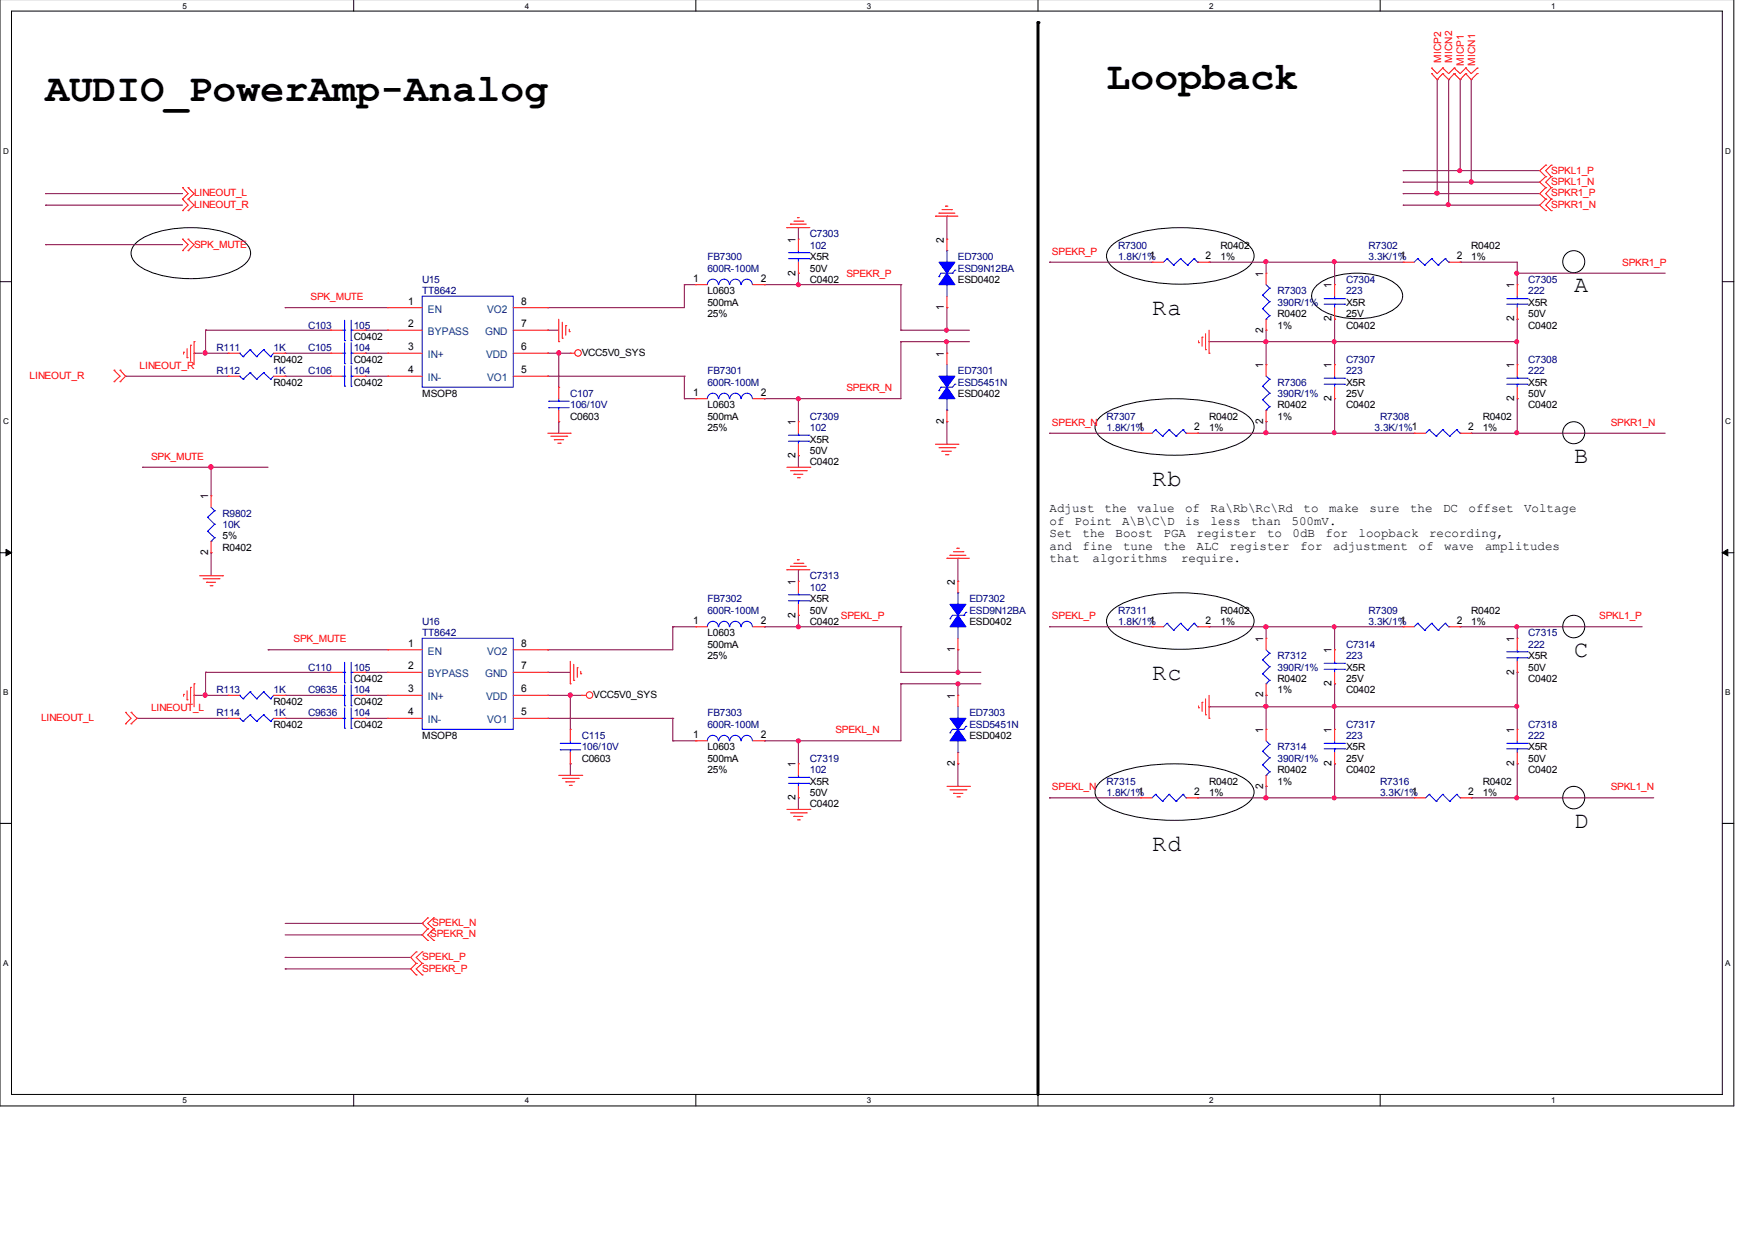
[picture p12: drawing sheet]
<svg xmlns="http://www.w3.org/2000/svg" width="297mm" height="210mm" viewBox="0 0 297 210" stroke-linecap="round" stroke-linejoin="round" font-family="sans-serif">
<path d="M0 -.1v187.3h293.5v-187.3M1.9 1.9h289.6v183.4h-289.6z" fill="none" stroke="#000" stroke-width=".17"/>
<g fill="#fff">
<path d="M30.9 .2h.7v1.4h-.7z"/>
<path d="M30.9 185.5h.7v1.5h-.7z"/>
</g>
<path d="M59.9 -.1v2M59.9 185.3v1.9" fill="none" stroke="#000" stroke-width=".17"/>
<g fill="#fff">
<path d="M88.8 .2h.7v1.4h-.7z"/>
<path d="M88.8 185.5h.7v1.5h-.7z"/>
</g>
<path d="M117.8 -.1v2M117.8 185.3v1.9" fill="none" stroke="#000" stroke-width=".17"/>
<g fill="#fff">
<path d="M146.7 .2h.7v1.4h-.7z"/>
<path d="M146.7 185.5h.7v1.5h-.7z"/>
</g>
<path d="M175.7 -.1v2M175.7 185.3v1.9" fill="none" stroke="#000" stroke-width=".17"/>
<g fill="#fff">
<path d="M204.6 .2h.7v1.4h-.7z"/>
<path d="M204.6 185.5h.7v1.5h-.7z"/>
</g>
<path d="M233.6 -.1v2M233.6 185.3v1.9" fill="none" stroke="#000" stroke-width=".17"/>
<g fill="#fff">
<path d="M262.6 .2h.6v1.4h-.6z"/>
<path d="M262.6 185.5h.6v1.5h-.6z"/>
<path d="M.5 24.7h.9v1.5h-.9z"/>
<path d="M292 24.7h.9v1.5h-.9z"/>
<path d="M.5 70.5h.9v1.5h-.9z"/>
<path d="M292 70.5h.9v1.5h-.9z"/>
</g>
<path d="M0 47.7h1.9M291.5 47.7h2" fill="none" stroke="#000" stroke-width=".17"/>
<g fill="#fff">
<path d="M.5 116.4h.9v1.5h-.9z"/>
<path d="M292 116.4h.9v1.5h-.9z"/>
</g>
<path d="M0 93.6h1.9M291.5 93.6h2" fill="none" stroke="#000" stroke-width=".17"/>
<path d="M1 93l.9 .6-.9 .5zM291.5 93.6l.9-.6v1.1z" fill="#000" stroke="#000" stroke-width=".17"/>
<g fill="#fff">
<path d="M.5 162.2h.9v1.5h-.9z"/>
<path d="M292 162.2h.9v1.5h-.9z"/>
</g>
<g fill="none" stroke="#000" stroke-width=".17">
<path d="M23.1 41a12.8 12.8 0 0 1 7.7-2.4 17.6 17.6 0 0 1 10 1.9 2.73 2.73 0 0 1 1.5 3 5 5 0 0 1-3.4 2.6 20.8 20.8 0 0 1-14.2-.4 3.8 3.8 0 0 1-2.5-2.8l.1-.7 .3-.6zM188.3 41.5a13.6 13.6 0 0 1 6.6-2.6 27.1 27.1 0 0 1 14.8 1.5 4 4 0 0 1 2.6 2.9 3.1 3.1 0 0 1-1.7 2.4 21.3 21.3 0 0 1-10.8 2.4 21.3 21.3 0 0 1-10.8-2.4 2.81 2.81 0 0 1-1.6-3l.3-.7zM222.9 48.3a11.1 11.1 0 0 1 8.1-2 9.4 9.4 0 0 1 5.5 2 2.25 2.25 0 0 1 0 3.6 11.1 11.1 0 0 1-8.1 2 9.4 9.4 0 0 1-5.5-2 2.25 2.25 0 0 1 0-3.6zM186.2 70.5a13.4 13.4 0 0 1 6.3-2.4 33.1 33.1 0 0 1 16.4 1 5.8 5.8 0 0 1 3.3 2.6 2.13 2.13 0 0 1-.8 2.3 13.4 13.4 0 0 1-6.3 2.5 33.1 33.1 0 0 1-16.4-1 5.8 5.8 0 0 1-3.3-2.6 2.13 2.13 0 0 1 .8-2.4zM188.3 103.3a13.6 13.6 0 0 1 6.6-2.6 27.1 27.1 0 0 1 14.8 1.5 4 4 0 0 1 2.6 2.9 3.1 3.1 0 0 1-1.7 2.4 21.3 21.3 0 0 1-10.8 2.4 21.3 21.3 0 0 1-10.8-2.4 2.81 2.81 0 0 1-1.6-3l.3-.6zM0 139.4h1.9M186.2 132.4a13.4 13.4 0 0 1 6.3-2.5 33.1 33.1 0 0 1 16.4 1 5.8 5.8 0 0 1 3.3 2.6 2.13 2.13 0 0 1-.8 2.3 13.4 13.4 0 0 1-6.3 2.5 33.1 33.1 0 0 1-16.4-1 5.8 5.8 0 0 1-3.3-2.6 2.13 2.13 0 0 1 .8-2.3zM291.5 139.4h2"/>
<circle cx="266.4" cy="44.3" r="1.86"/>
<circle cx="266.4" cy="73.3" r="1.86"/>
<circle cx="266.3" cy="106.1" r="1.88"/>
<circle cx="266.3" cy="135" r="1.88"/>
</g>
<path d="M175.7 3.8v181.5" fill="none" stroke="#000" stroke-width=".51"/>
<circle cx="175.7" cy="3.8" r=".25" fill="#000"/>
<g fill="none" stroke="#800040" stroke-width=".17">
<path d="M243.2 13.5h.1M243.2 13.5v19.3M245.2 13.5h.1M245.2 13.5v21.2M247.1 13.5h.1M247.1 13.5v15.4M249 13.5h.1M249 13.5v17.3M7.7 34.7h23.2M7.7 32.8h23.2M7.7 34.7h.1M7.7 32.8h.1"/>
<path d="M135.1 38.5h.1M135.1 38.5v2M160.3 36.6h.1M160.3 36.6v3.9M237.5 34.7h23.1M237.5 28.9h23.1M237.5 28.9h.1M237.5 30.8h.1M237.5 32.8h.1M237.5 34.7h.1M237.5 32.8h23.1M237.5 30.8h23.1"/>
<path d="M243.2 32.8h.1M245.2 34.7h.1M247.1 28.9h.1M249 30.8h.1M7.7 41.4h23.2M7.7 41.4h.1M32.9 59.8h5.7M32.9 59.8h.1M34.8 55.9h.1M34.8 59.8h.1M34.8 55.9h21.2M34.8 55.9v3.9"/>
<path d="M48.3 59.8h7.7M48.3 52.1h17.3M48.3 59.8h.1M48.3 52.1h.1M61.8 55.9h.1M61.8 59.8h.1M61.8 55.9h3.8M61.8 59.8h3.8M92.7 55.9h1.9M92.7 59.8h3.8M92.7 55.9h.1M92.7 52.1h.1"/>
<path d="M92.7 59.8h.1M94.6 59.8h.1M94.6 59.8v5.7M115.8 48.2h2M115.8 48.2h.1M115.8 48.2v3.9h-23.1M129.4 48.2h.1M129.4 48.2h23.1M135.1 48.2h.1M135.1 46.2h.1M135.1 46.2v2M152.5 48.2h.1"/>
<path d="M152.5 55.9h.1M152.5 57.8h.1M152.5 48.2v7.7M152.5 57.8v9.7h-23.1M152.5 57.8h11.6M152.5 55.9h11.6M160.3 52.1h.1M160.3 57.8h.1M160.3 55.9h.1M160.3 52.1v3.8M160.3 57.8v2M177.6 44.4h17.4"/>
<path d="M177.6 44.4h.1M204.6 57.8h52.2M204.6 44.4h32.9M204.6 57.8h.1M204.6 44.4h.1M214.3 44.4h.1M214.3 55.9h.1M214.3 57.8h.1M214.3 44.4v1.8M214.3 55.9v5.8M225.9 44.4h.1M225.9 57.8h.1"/>
<path d="M225.9 54h.1M225.9 44.4v3.8M225.9 54v7.7M247.1 44.4h9.7v3.8M247.1 44.4h.1M256.8 46.2h.1M256.8 54h.1M256.8 57.8h.1M256.8 54v7.7M256.8 46.2h25.1M21.3 63.7h17.3M21.3 63.7h.1"/>
<path d="M24.1 79.1h21.3M24.1 79.1h.1M35.7 79.1h.1M35.7 79.1v4.8M48.3 63.7h7.7M48.3 63.7h.1M61.8 63.7h.1M61.8 63.7h3.8M92.7 63.7h.1M92.7 63.7h23.1M94.6 71.4h.1M94.6 71.4v1.9"/>
<path d="M115.8 67.5h2M115.8 63.7h.1M115.8 67.5h.1M115.8 63.7v3.8M129.4 67.5h.1M135.1 67.5h.1M135.1 77.1h.1M135.1 67.5v3.9M135.1 77.1v2M160.3 71.4h.1M160.3 71.4v3.8M177.6 73.3h.1"/>
<path d="M177.6 73.3h15.4M202.7 73.3h.1M202.7 73.3h36.7M214.3 71.4h.1M214.3 73.3h.1M214.3 71.4v1.9M225.9 73.3h.1M225.9 67.5h.1M225.9 67.5v5.8M249 73.3h32.9M249 73.3h.1M256.8 67.5h.1"/>
<path d="M256.8 73.3h.1M256.8 67.5v5.8M35.7 93.6h.1M35.7 93.6v3.9M135.1 96.4h.1M135.1 96.4v2M162.1 94.5h.1M162.1 94.5v3.9M32.9 117.7h5.7M32.9 117.7h.1M34.8 117.7h.1M34.8 113.8h.1"/>
<path d="M34.8 113.8h21.2M34.8 113.8v3.9M45.4 110h.1M45.4 110h20.2M48.3 117.7h7.7M48.3 117.7h.1M61.8 113.8h.1M61.8 117.7h.1M61.8 113.8h3.8M61.8 117.7h3.8M92.7 110h.1M92.7 113.8h.1"/>
<path d="M92.7 117.7h.1M92.7 113.8h3.8M92.7 117.7h5.8M96.5 117.7h.1M96.5 117.7v5.8M113.9 106.1h.1M113.9 106.1v3.9h-21.2M113.9 106.1h3.9M129.4 106.1h.1M129.4 106.1h23.1M135.1 106.1h.1M135.1 104.2h.1"/>
<path d="M135.1 104.2v1.9M152.5 106.1h.1M152.5 113.8h.1M152.5 115.8h.1M152.5 115.8v9.6h-23.1M152.5 106.1v7.7M152.5 113.8h13.5M152.5 115.8h13.5M162.1 110h.1M162.1 115.8h.1M162.1 113.8h.1M162.1 110v3.8"/>
<path d="M162.1 115.8v1.9M177.6 106.1h17.4M177.6 106.1h.1M204.6 106.1h32.9M204.6 119.6h52.2M204.6 119.6h.1M204.6 106.1h.1M214.3 106.1h.1M214.3 117.7h.1M214.3 119.6h.1M214.3 106.1v1.9M214.3 117.7v5.8"/>
<path d="M225.9 106.1h.1M225.9 119.6h.1M225.9 115.8h.1M225.9 106.1v3.9M225.9 115.8v7.7M247.1 106.1h30.9M247.1 106.1h.1M256.8 106.1h.1M256.8 113.8h.1M256.8 119.6h.1M256.8 106.1v1.9M256.8 113.8v9.7"/>
<path d="M23.2 121.6h15.4M23.2 121.6h.1M48.3 121.6h7.7M48.3 121.6h.1M61.8 121.6h.1M61.8 121.6h3.8M92.7 121.6h.1M92.7 121.6h21.2M96.5 129.3h.1M96.5 129.3v1.9M113.9 121.6h.1M113.9 125.4h.1"/>
<path d="M113.9 121.6v3.8M113.9 125.4h3.9M129.4 125.4h.1M135.1 135.1h.1M135.1 125.4h.1M135.1 125.4v3.9M135.1 135.1v1.9M162.1 129.3h.1M162.1 129.3v3.8M177.6 135.1h.1M177.6 135.1h15.4M202.7 135.1h.1"/>
<path d="M202.7 135.1h36.7M214.3 133.1h.1M214.3 135.1h.1M214.3 133.1v2M225.9 135.1h.1M225.9 129.3h.1M225.9 129.3v5.8M249 135.1h30.9M249 135.1h.1M256.8 129.3h.1M256.8 135.1h.1M256.8 129.3v5.8"/>
<path d="M48.3 158.3h23.2M48.3 156.3h23.2M71.5 158.3h.1M71.5 156.3h.1M48.3 164h21.2M48.3 162.1h21.2M48.3 164h.1M48.3 162.1h.1"/>
</g>
<g fill="#f0f" stroke="#f0f" stroke-width=".17">
<circle cx="225.8" cy="73.3" r=".34"/>
<circle cx="214.3" cy="73.3" r=".36"/>
<circle cx="225.8" cy="44.3" r=".34"/>
<circle cx="214.3" cy="44.3" r=".36"/>
<circle cx="160.2" cy="55.9" r=".34"/>
<circle cx="160.2" cy="57.8" r=".34"/>
<circle cx="162.1" cy="113.8" r=".34"/>
<circle cx="162.1" cy="115.8" r=".34"/>
<circle cx="256.7" cy="46.2" r=".34"/>
<circle cx="256.7" cy="73.3" r=".34"/>
<circle cx="135.1" cy="48.2" r=".34"/>
<circle cx="135.1" cy="106.1" r=".34"/>
<circle cx="135.1" cy="67.5" r=".34"/>
<circle cx="135.1" cy="125.4" r=".34"/>
<circle cx="225.8" cy="57.8" r=".34"/>
<circle cx="214.3" cy="57.8" r=".36"/>
<circle cx="256.7" cy="57.8" r=".34"/>
<circle cx="225.8" cy="135.1" r=".34"/>
<circle cx="214.3" cy="135.1" r=".36"/>
<circle cx="225.8" cy="106.1" r=".34"/>
<circle cx="214.3" cy="106.1" r=".36"/>
<circle cx="256.7" cy="106.1" r=".34"/>
<circle cx="256.7" cy="119.6" r=".34"/>
<circle cx="256.7" cy="135.1" r=".34"/>
<circle cx="225.8" cy="119.6" r=".34"/>
<circle cx="214.3" cy="119.6" r=".36"/>
<circle cx="34.7" cy="59.7" r=".36"/>
<circle cx="94.6" cy="59.7" r=".36"/>
<circle cx="34.7" cy="117.7" r=".36"/>
<circle cx="96.5" cy="117.7" r=".36"/>
<circle cx="245.1" cy="34.6" r=".34"/>
<circle cx="243.2" cy="32.7" r=".36"/>
<circle cx="247.1" cy="28.9" r=".34"/>
<circle cx="249" cy="30.8" r=".36"/>
<circle cx="35.7" cy="79.1" r=".38"/>
</g>
<g fill="none" stroke="#f00" stroke-width=".17">
<path d="M242.3 12.5h.1M242.3 11.5h.1M242.3 12.5l.9 1 1-1M242.3 11.5l.9 1 1-1M244.2 12.5h.1M244.2 11.5h.1M244.2 12.5l1 1 .9-1M244.2 11.5l1 1 .9-1M246.1 12.5h.1M246.1 11.5h.1M246.1 12.5l1 1 1-1M246.1 11.5l1 1 1-1"/>
<path d="M248.1 12.5h.1M248.1 11.5h.1M248.1 12.5l.9 1 1-1M248.1 11.5l.9 1 1-1M250 12.5h.1M250 11.5h.1M30.9 33.7l.9 1-.9 1M30.9 31.8l.9 1-.9 .9M30.9 33.7h.1M30.9 35.7h.1M30.9 31.8h.1M31.8 33.7h.1"/>
<path d="M31.8 35.7h.1M31.8 31.8h.1M31.8 33.7l1.1 1-1.1 1M31.8 31.8l1.1 1-1.1 .9M133.2 38.5h.1M133.2 38.5h3.9M133.8 37.9h2.7M133.8 37.9h.1M134.4 37.4h1.5M135 36.8h.3M135 36.8h.1M135.9 37.4h.1"/>
<path d="M158.3 36.6h.1M158.3 36.6h3.8M158.9 36.1h2.7M158.9 36.1h.1M159.4 35.5h1.6M160 34.9h.4M160 34.9h.1M161 35.5h.1M261.6 28l-1 .9 1 1M261.6 29.9l-1 .9 1 1M261.6 31.8l-1 1 1 .9M261.6 33.7l-1 1 1 1"/>
<path d="M261.6 29.9h.1M261.6 28h.1M261.6 31.8h.1M261.6 33.7h.1M261.6 35.7h.1M262.6 28l-1 .9 1 1M262.6 29.9l-1 .9 1 1M262.6 31.8l-1 1 1 .9M262.6 33.7l-1 1 1 1M262.6 28h.1M262.6 29.9h.1M262.6 31.8h.1"/>
<path d="M262.6 33.7h.1M262.6 35.7h.1M30.9 40.5l.9 .9-.9 1M30.9 40.5h.1M30.9 42.4h.1M31.1 59.6h.1M31.1 59.6v.4M31.7 59v1.6M31.8 40.5h.1M31.8 42.4h.1M31.8 40.5l1.1 .9-1.1 1M32.3 58.4h.1"/>
<path d="M32.3 58.4v2.7M32.9 57.8h.1M32.9 57.8v3.9M38.6 59.8h2M38.6 59.8h.1M46.3 59.8h2M48.3 59.8h.1M56 55.9h.1M56 59.8h.1M56 59.8h1.9M56 55.9h1.9M59.9 59.8h1.9"/>
<path d="M59.9 55.9h1.9M61.8 55.9h.1M61.8 59.8h.1M65.6 59.8h5.9M65.6 55.9h5.9M65.6 52.1h5.9M65.6 52.1h.1M65.6 55.9h.1M65.6 59.8h.1M86.9 59.8h5.8M86.9 55.9h5.8M86.9 52.1h5.8"/>
<path d="M92.7 59.8h.1M92.7 55.9h.1M92.7 52.1h.1M94.6 57.8h.1M94.6 54v3.8M95.2 57.2h.1M95.2 54.5v2.7M95.8 55.1h.1M95.8 55.1v1.6M96.4 56.1h.1M96.4 55.7v.4M96.5 59.8h.1"/>
<path d="M96.5 59.8h.8M117.8 48.2h1.9M117.8 48.2h.1M127.4 48.2h2M129.4 48.2h.1M135.1 40.5h.1M135.1 46.2h.1M135.1 40.5v1.9M135.1 44.4v1.8M160.3 52.1h.1M160.3 40.5h.1M160.3 59.8h.1"/>
<path d="M160.3 40.5v1.9M160.3 50.1v2M160.3 59.8v1.9M195 44.4h.1M195 44.4h1.9M202.7 44.4h1.9M202.9 58h.1M202.9 57.7v.3M203.5 57.1h.1M203.5 57.1v1.5M204 59.2h.1M204 56.5v2.7"/>
<path d="M204.6 59.8h.1M204.6 44.4h.1M204.6 55.9v3.9M214.3 46.2h.1M214.3 55.9h.1M214.3 46.2v2M214.3 54v1.9M225.9 48.2h.1M225.9 54h.1M225.9 48.2v1.9M225.9 52.1v1.9M237.5 44.4h1.9"/>
<path d="M237.5 44.4h.1M245.2 44.4h1.9M247.1 44.4h.1M256.8 48.2h.1M256.8 54h.1M256.8 48.2v1.9M256.8 52.1v1.9M19.3 62.7l1 1-1 .9M19.3 62.7h.1M19.3 64.6h.1M20.3 64.6h.1M20.3 62.7h.1"/>
<path d="M20.3 62.7l1 1-1 .9M31.7 60.6h.1M38.6 63.7h2M38.6 63.7h.1M46.3 63.7h2M48.3 63.7h.1M56 63.7h.1M56 63.7h1.9M59.9 63.7h1.9M61.8 63.7h.1M65.6 63.7h5.9M65.6 63.7h.1"/>
<path d="M86.9 63.7h5.8M92.7 63.7h.1M92.7 73.3h3.8M93.2 73.8h2.7M93.8 74.4h1.6M93.8 74.4h.1M94.4 75h.4M94.6 65.5h.1M94.6 71.4h.1M94.6 65.5v2M94.6 69.4v2M94.8 75h.1"/>
<path d="M95.9 73.8h.1M96.5 73.3h.1M117.8 67.5h1.9M117.8 67.5h.1M127.4 67.5h2M129.4 67.5h.1M133.2 79.1h3.9M133.8 79.7h2.7M135.1 71.4h.1M135.1 77.1h.1M135.1 71.4v1.9M135.1 75.2v1.9"/>
<path d="M136.5 79.7h.1M137.1 79.1h.1M158.3 75.2h3.8M158.9 75.8h2.7M159.4 76.4h1.6M159.4 76.4h.1M160 77h.4M160.3 71.4h.1M160.3 69.4v2M160.4 77h.1M161.6 75.8h.1M162.1 75.2h.1"/>
<path d="M193 73.3h2M193 73.3h.1M200.7 73.3h2M202.7 73.3h.1M214.3 61.7h.1M214.3 71.4h.1M214.3 61.7v2M214.3 69.4v2M225.9 61.7h.1M225.9 67.5h.1M225.9 61.7v2M225.9 65.5v2"/>
<path d="M239.4 73.3h.1M239.4 73.3h1.9M247.1 73.3h1.9M249 73.3h.1M256.8 61.7h.1M256.8 67.5h.1M256.8 61.7v2M256.8 65.5v2M33.8 97.5h3.9M34.4 98h2.7M35 98.6h1.5M35 98.6h.1"/>
<path d="M35.6 99.2h.3M35.7 83.9h.1M35.7 93.6h.1M35.7 83.9v2M35.7 91.6v2M35.9 99.2h.1M37.1 98h.1M37.7 97.5h.1M133.2 96.4h.1M133.2 96.4h3.9M133.8 95.9h2.7M133.8 95.9h.1"/>
<path d="M134.4 80.3h.1M134.4 95.3h1.5M134.4 80.3h1.5M135 94.8h.3M135 94.8h.1M135 80.9h.3M135.1 98.4h.1M135.1 98.4v1.9M135.3 80.9h.1M135.9 95.3h.1M160.3 94.5h3.8M160.3 94.5h.1"/>
<path d="M160.8 94h2.7M160.8 94h.1M161.4 93.4h1.6M162 92.8h.1M162 92.8h.4M162.1 98.4h.1M162.1 98.4v1.9M163 93.4h.1M31.1 117.5h.1M31.1 117.5v.4M31.7 118.5h.1M31.7 116.9v1.6"/>
<path d="M32.3 116.3h.1M32.3 116.3v2.8M32.9 115.8h.1M32.9 115.8v3.8M38.6 117.7h2M38.6 117.7h.1M46.3 117.7h2M48.3 117.7h.1M56 113.8h.1M56 117.7h.1M56 117.7h1.9M56 113.8h1.9"/>
<path d="M59.9 117.7h1.9M59.9 113.8h1.9M61.8 113.8h.1M61.8 117.7h.1M65.6 117.7h5.9M65.6 113.8h5.9M65.6 110h5.9M65.6 110h.1M65.6 113.8h.1M65.6 117.7h.1M86.9 117.7h5.8M86.9 113.8h5.8"/>
<path d="M86.9 110h5.8M92.7 117.7h.1M92.7 113.8h.1M92.7 110h.1M96.5 115.8h.1M96.5 111.9v3.9M97.1 115.2h.1M97.1 112.5v2.7M97.7 113h.1M97.7 113v1.7M98.3 114.1h.1M98.3 113.6v.5"/>
<path d="M98.5 117.7h.1M98.5 117.7h.7M117.8 106.1h1.9M117.8 106.1h.1M127.4 106.1h2M129.4 106.1h.1M135.1 104.2h.1M135.1 102.3v1.9M162.1 110h.1M162.1 117.7h.1M162.1 108v2M162.1 117.7v1.9"/>
<path d="M195 106.1h.1M195 106.1h1.9M202.7 106.1h1.9M202.9 119.8h.1M202.9 119.5v.3M203.5 118.9h.1M203.5 118.9v1.5M204 118.3v2.7M204.6 106.1h.1M204.6 117.7v3.9M214.3 108h.1M214.3 117.7h.1"/>
<path d="M214.3 108v2M214.3 115.8v1.9M225.9 110h.1M225.9 115.8h.1M225.9 110v1.9M225.9 113.8v2M237.5 106.1h1.9M237.5 106.1h.1M245.2 106.1h1.9M247.1 106.1h.1M256.8 108h.1M256.8 113.8h.1"/>
<path d="M256.8 108v2M256.8 111.9v1.9M21.3 120.6l.9 1-.9 .9M21.3 120.6h.1M21.3 122.5h.1M22.2 122.5h.1M22.2 120.6h.1M22.2 120.6l1 1-1 .9M38.6 121.6h2M38.6 121.6h.1M46.3 121.6h2M48.3 121.6h.1"/>
<path d="M56 121.6h.1M56 121.6h1.9M59.9 121.6h1.9M61.8 121.6h.1M65.6 121.6h5.9M65.6 121.6h.1M86.9 121.6h5.8M92.7 121.6h.1M94.6 131.2h3.9M95.2 131.8h2.7M95.8 132.3h.1M95.8 132.3h1.5"/>
<path d="M96.4 132.9h.3M96.5 123.5h.1M96.5 129.3h.1M96.5 123.5v1.9M96.5 127.4v1.9M96.7 132.9h.1M97.9 131.8h.1M98.5 131.2h.1M117.8 125.4h1.9M117.8 125.4h.1M127.4 125.4h2M129.4 125.4h.1"/>
<path d="M133.2 137h3.9M133.8 137.6h2.7M134.4 138.2h.1M134.4 138.2h1.5M135 138.8h.3M135.1 129.3h.1M135.1 135.1h.1M135.1 129.3v1.9M135.1 133.1v2M135.3 138.8h.1M136.5 137.6h.1M137.1 137h.1"/>
<path d="M160.3 133.1h3.8M160.8 133.7h2.7M161.4 134.3h1.6M161.4 134.3h.1M162 134.9h.4M162.1 129.3h.1M162.1 127.4v1.9M162.4 134.9h.1M163.5 133.7h.1M164.1 133.1h.1M193 135.1h2M193 135.1h.1"/>
<path d="M200.7 135.1h2M202.7 135.1h.1M204 121h.1M204.6 121.6h.1M214.3 123.5h.1M214.3 133.1h.1M214.3 123.5v1.9M214.3 131.2v1.9M225.9 123.5h.1M225.9 129.3h.1M225.9 123.5v1.9M225.9 127.4v1.9"/>
<path d="M239.4 135.1h.1M239.4 135.1h1.9M247.1 135.1h1.9M249 135.1h.1M256.8 123.5h.1M256.8 129.3h.1M256.8 123.5v1.9M256.8 127.4v1.9M72.4 157.2h.1M72.4 155.4h.1M72.4 159.2h.1M72.4 155.4l-.9 .9 .9 .9"/>
<path d="M72.4 157.2l-.9 1.1 .9 .9M73.4 155.4l-1 .9 1 .9M73.4 157.2l-1 1.1 1 .9M73.4 155.4h.1M73.4 157.2h.1M73.4 159.2h.1M70.4 163.1h.1M70.4 161.1h.1M70.4 165h.1M70.4 161.1l-.9 1 .9 1M70.4 163.1l-.9 .9 .9 1M71.5 161.1l-1.1 1 1.1 1"/>
<path d="M71.5 163.1l-1.1 .9 1.1 1M71.5 161.1h.1M71.5 163.1h.1M71.5 165h.1"/>
<circle cx="97.8" cy="59.7" r=".55"/>
<circle cx="99.8" cy="117.7" r=".55"/>
</g>
<g fill="none" stroke="#00f" stroke-width=".17">
<path d="M40.6 59.8h.1M40.6 59.8l.5 .6M42.3 59.2h.1M42.3 59.2l-1.2 1.2M42.3 59.2l1.1 1.2M44.6 59.2l1.2 1.2M44.6 59.2h.1M44.6 59.2l-1.2 1.2M46.3 59.8l-.5 .6M57.9 55.9h.4M57.9 59.8h.4M58.3 55.9h.1"/>
<path d="M58.3 57.7h.1M58.3 59.8h.1M58.3 54.2v3.5M58.3 58v3.6M59.4 55.9h.5M59.4 59.8h.5M59.4 57.7h.1M59.4 55.9h.1M59.4 59.8h.1M59.4 54.2v3.5M59.4 58v3.6M71.5 50.1h15.4v15.4h-15.4z"/>
<path d="M119.7 48.2a.93 .93 0 0 1 1-.9 .93 .93 0 0 1 .9 .9M121.7 48.2a.89 .89 0 0 1 .9-.9 .89 .89 0 0 1 .8 .9M123.5 48.2a.93 .93 0 0 1 1-.9 .93 .93 0 0 1 .9 .9M125.5 48.2a.93 .93 0 0 1 .9-.9 .93 .93 0 0 1 .9 .9M133.4 43.8h3.5M133.4 42.8h3.5M135.1 42.8h.1M135.1 43.8h.1M135.1 42.4v.4M135.1 43.8v.6M136.9 43.8h.1M136.9 42.8h.1"/>
<path d="M158.9 46.8h.1M160.3 48.2h.1M160.3 42.4h.1M160.3 42.4v2M160.3 48.2v1.9M161.2 46.2h.1M161.2 46.2h-1.9l-.4 .6M161.6 45.7l-.4 .5M161.6 45.7h.1M197.5 43.8h.1M197.5 43.8l1.1 1.1M197.5 43.8l-.6 .6"/>
<path d="M198.6 44.9h.1M199.8 43.8l-1.2 1.1M199.8 43.8h.1M199.8 43.8l1.2 1.1M201 44.9h.1M202.1 43.8h.1M202.1 43.8l.6 .6M202.1 43.8l-1.1 1.1M202.7 44.4h.1M213.7 50h.1M213.7 52.3h.1M213.7 50l1.2 1.1"/>
<path d="M213.7 52.3l1.2 1.1M214.3 54h.1M214.3 48.2l.6 .6M214.9 48.8h.1M214.9 51.1h.1M214.9 53.4h.1M214.9 48.8l-1.2 1.2M214.9 51.1l-1.2 1.2M214.9 53.4l-.6 .6M224.1 51.5h3.5M224.1 50.6h3.5M225.9 50.6h.1"/>
<path d="M225.9 51.5h.1M225.9 50.1v.5M225.9 51.5v.6M227.6 51.5h.1M227.6 50.6h.1M239.9 43.8h.1M239.9 43.8l1.2 1.1M239.9 43.8l-.5 .6M241.1 44.9h.1M242.3 43.8h.1M242.3 43.8l1.1 1.1M242.3 43.8l-1.2 1.1"/>
<path d="M243.4 44.9h.1M244.6 43.8h.1M244.6 43.8l.6 .6M244.6 43.8l-1.2 1.1M245.2 44.4h.1M255 51.5h3.5M255 50.6h3.5M256.8 50.6h.1M256.8 51.5h.1M256.8 50.1v.5M256.8 51.5v.6M258.5 51.5h.1"/>
<path d="M258.5 50.6h.1M40.6 63.7h.1M40.6 63.7l.5 .5M41.1 64.2h.1M41.1 60.4h.1M42.3 63.1h.1M42.3 63.1l-1.2 1.1M42.3 63.1l1.1 1.1M43.4 64.2h.1M43.4 60.4h.1M44.6 63.1l1.2 1.1M44.6 63.1h.1"/>
<path d="M44.6 63.1l-1.2 1.1M45.8 64.2h.1M45.8 60.4h.1M46.3 63.7l-.5 .5M57.9 63.7h.4M58.3 63.7h.1M58.3 65.4h.1M58.3 61.6h.1M58.3 61.9v3.5M59.4 63.7h.5M59.4 65.4h.1M59.4 63.7h.1"/>
<path d="M59.4 61.6h.1M59.4 61.9v3.5M92.9 69h3.5M92.9 67.9h3.5M92.9 69h.1M92.9 67.9h.1M94.6 67.9h.1M94.6 69h.1M94.6 67.5v.4M94.6 69v.4M119.7 67.5a.93 .93 0 0 1 1-.9 .93 .93 0 0 1 .9 .9M121.7 67.5a.89 .89 0 0 1 .9-.9 .89 .89 0 0 1 .8 .9"/>
<path d="M123.5 67.5a.93 .93 0 0 1 1-.9 .93 .93 0 0 1 .9 .9M125.5 67.5a.93 .93 0 0 1 .9-.9 .93 .93 0 0 1 .9 .9M133.4 74.7h3.5M133.4 73.7h3.5M135.1 73.7h.1M135.1 74.7h.1M135.1 73.3v.4M135.1 74.7v.5M136.9 74.7h.1M136.9 73.7h.1M158.9 66.1h.1M159.3 65.5h.1"/>
<path d="M159.3 65.5l-.4 .6M160.3 63.7h.1M160.3 69.4h.1M160.3 61.7v2M160.3 67.5v1.9M161.6 65l-.4 .5h-1.9M161.6 65h.1M195.6 72.7l-.6 .6M195.6 72.7h.1M195.6 72.7l1.2 1.1M196.8 73.8h.1M197.9 72.7h.1"/>
<path d="M197.9 72.7l1.2 1.1M197.9 72.7l-1.1 1.1M199.1 73.8h.1M200.2 72.7h.1M200.2 72.7l.5 .6M200.2 72.7l-1.1 1.1M200.7 73.3h.1M213.7 65.4h.1M213.7 67.7h.1M213.7 65.4l1.2 1.2M213.7 67.7l1.2 1.1M214.3 69.4h.1"/>
<path d="M214.3 63.7l.6 .5M214.9 64.2h.1M214.9 66.6h.1M214.9 68.8h.1M214.9 68.8l-.6 .6M214.9 64.2l-1.2 1.2M214.9 66.6l-1.2 1.1M224.1 65h3.5M224.1 64h3.5M225.9 64h.1M225.9 65h.1M225.9 63.7v.3"/>
<path d="M225.9 65v.5M227.6 65h.1M227.6 64h.1M241.9 72.7h.1M241.9 72.7l1.2 1.1M241.9 72.7l-.6 .6M243.1 73.8h.1M244.2 72.7h.1M244.2 72.7l1.2 1.1M244.2 72.7l-1.1 1.1M245.4 73.8h.1M246.5 72.7h.1"/>
<path d="M246.5 72.7l.6 .6M246.5 72.7l-1.1 1.1M247.1 73.3h.1M255 65h3.5M255 64h3.5M256.8 64h.1M256.8 65h.1M256.8 63.7v.3M256.8 65v.5M258.5 65h.1M258.5 64h.1M35.1 87.6h.1"/>
<path d="M35.1 89.9h.1M35.1 87.6l1.2 1.1M35.1 89.9l1.2 1.1M35.7 91.6h.1M35.7 85.9l.6 .6M36.3 86.5h.1M36.3 88.7h.1M36.3 91h.1M36.3 86.5l-1.2 1.1M36.3 88.7l-1.2 1.2M36.3 91l-.6 .6M40.6 117.7h.1"/>
<path d="M40.6 117.7l.5 .6M41.1 118.3h.1M42.3 117.1h.1M42.3 117.1l-1.2 1.2M42.3 117.1l1.1 1.2M43.4 118.3h.1M44.6 117.1l1.2 1.2M44.6 117.1h.1M44.6 117.1l-1.2 1.2M45.8 118.3h.1M46.3 117.7l-.5 .6M57.9 113.8h.4"/>
<path d="M57.9 117.7h.4M58.3 113.8h.1M58.3 115.6h.1M58.3 117.7h.1M58.3 119.5h.1M58.3 112.1v3.5M58.3 115.9v3.6M58.3 119.8v3.5M59.4 113.8h.5M59.4 117.7h.5M59.4 115.6h.1M59.4 113.8h.1"/>
<path d="M59.4 119.5h.1M59.4 117.7h.1M59.4 112.1v3.5M59.4 115.9v3.6M59.4 119.8v3.5M71.5 108h15.4v15.5h-15.4zM119.7 106.1a.93 .93 0 0 1 1-.9 .93 .93 0 0 1 .9 .9M121.7 106.1a.89 .89 0 0 1 .9-.9 .89 .89 0 0 1 .8 .9M123.5 106.1a.93 .93 0 0 1 1-.9 .93 .93 0 0 1 .9 .9M125.5 106.1a.93 .93 0 0 1 .9-.9 .93 .93 0 0 1 .9 .9M133.4 101.7h3.5M133.4 100.7h3.5"/>
<path d="M135.1 100.7h.1M135.1 101.7h.1M135.1 100.3v.4M135.1 101.7v.6M136.9 101.7h.1M136.9 100.7h.1M160.8 104.7h.1M162.1 106.1h.1M162.1 100.3h.1M162.1 100.3v2M162.1 106.1v1.9M162.1 119.6v2"/>
<path d="M163.2 104.2h-2l-.4 .5M163.2 104.2h.1M163.5 103.6h.1M163.5 103.6l-.3 .6M197.5 105.5h.1M197.5 105.5l1.1 1.2M197.5 105.5l-.6 .6M198.6 106.7h.1M199.8 105.5l-1.2 1.2M199.8 105.5h.1M199.8 105.5l1.2 1.2M201 106.7h.1"/>
<path d="M202.1 105.5h.1M202.1 105.5l.6 .6M202.1 105.5l-1.1 1.2M202.7 106.1h.1M213.7 111.7h.1M213.7 114.1h.1M213.7 111.7l1.2 1.2M213.7 114.1l1.2 1.1M214.3 115.8h.1M214.3 110l.6 .6M214.9 110.6h.1M214.9 112.9h.1"/>
<path d="M214.9 115.2h.1M214.9 110.6l-1.2 1.1M214.9 112.9l-1.2 1.2M214.9 115.2l-.6 .6M224.1 113.3h3.5M224.1 112.3h3.5M225.9 112.3h.1M225.9 113.3h.1M225.9 111.9v.4M225.9 113.3v.5M227.6 113.3h.1M227.6 112.3h.1"/>
<path d="M239.9 105.5h.1M239.9 105.5l1.2 1.2M239.9 105.5l-.5 .6M241.1 106.7h.1M242.3 105.5h.1M242.3 105.5l1.1 1.2M242.3 105.5l-1.2 1.2M243.4 106.7h.1M244.6 105.5h.1M244.6 105.5l.6 .6M244.6 105.5l-1.2 1.2M245.2 106.1h.1"/>
<path d="M255 111.4h3.5M255 110.3h3.5M256.8 110.3h.1M256.8 111.4h.1M256.8 110v.3M256.8 111.4v.5M258.5 111.4h.1M258.5 110.3h.1M40.6 121.6h.1M40.6 121.6l.5 .5M41.1 122.1h.1M42.3 121h.1"/>
<path d="M42.3 121l-1.2 1.1M42.3 121l1.1 1.1M43.4 122.1h.1M44.6 121l1.2 1.1M44.6 121h.1M44.6 121l-1.2 1.1M45.8 122.1h.1M46.3 121.6l-.5 .5M57.9 121.6h.4M58.3 121.6h.1M58.3 123.3h.1M59.4 121.6h.5"/>
<path d="M59.4 123.3h.1M59.4 121.6h.1M94.8 126.9h.1M94.8 125.8h.1M94.8 126.9h3.5M94.8 125.8h3.5M96.5 125.8h.1M96.5 126.9h.1M96.5 125.4v.4M96.5 126.9v.5M121.6 125.4a.93 .93 0 0 0-.9-.9 .93 .93 0 0 0-1 .9M123.4 125.4a.89 .89 0 0 0-.8-.9 .89 .89 0 0 0-.9 .9"/>
<path d="M123.5 125.4a.93 .93 0 0 1 1-.9 .93 .93 0 0 1 .9 .9M125.5 125.4a.93 .93 0 0 1 .9-.9 .93 .93 0 0 1 .9 .9M133.4 132.6h3.5M133.4 131.6h3.5M135.1 131.6h.1M135.1 132.6h.1M135.1 131.2v.4M135.1 132.6v.5M136.9 132.6h.1M136.9 131.6h.1M160.8 124.1h.1M161.2 123.5h.1"/>
<path d="M161.2 123.5l-.4 .6M162.1 121.6h.1M162.1 127.4h.1M162.1 125.4v2M163.5 123h.1M163.5 123l-.3 .5h-2M195.6 134.5l-.6 .6M195.6 134.5h.1M195.6 134.5l1.2 1.2M196.8 135.7h.1M197.9 134.5h.1M197.9 134.5l1.2 1.2"/>
<path d="M197.9 134.5l-1.1 1.2M199.1 135.7h.1M200.2 134.5h.1M200.2 134.5l.5 .6M200.2 134.5l-1.1 1.2M200.7 135.1h.1M213.7 127.2h.1M213.7 129.5h.1M213.7 127.2l1.2 1.1M213.7 129.5l1.2 1.2M214.3 131.2h.1M214.3 125.4l.6 .6"/>
<path d="M214.9 126h.1M214.9 128.3h.1M214.9 130.7h.1M214.9 126l-1.2 1.2M214.9 128.3l-1.2 1.2M214.9 130.7l-.6 .5M224.1 125.8h3.5M224.1 126.8h3.5M225.9 125.8h.1M225.9 126.8h.1M225.9 125.4v.4M225.9 126.8v.6"/>
<path d="M227.6 126.8h.1M227.6 125.8h.1M241.9 134.5h.1M241.9 134.5l1.2 1.2M241.9 134.5l-.6 .6M243.1 135.7h.1M244.2 134.5h.1M244.2 134.5l1.2 1.2M244.2 134.5l-1.1 1.2M245.4 135.7h.1M246.5 134.5h.1M246.5 134.5l.6 .6"/>
<path d="M246.5 134.5l-1.1 1.2M247.1 135.1h.1M255 125.8h3.5M255 126.8h3.5M256.8 125.8h.1M256.8 126.8h.1M256.8 125.4v.4M256.8 126.8v.6M258.5 126.8h.1M258.5 125.8h.1"/>
</g>
<g fill="#00f" stroke="#00f" stroke-width=".17">
<path d="M160.3 46.2l1.3 2h-2.7z" fill-rule="evenodd"/>
<path d="M158.9 44.4h2.7l-1.3 1.8z" fill-rule="evenodd"/>
<path d="M158.9 63.7h2.7l-1.3 1.8z" fill-rule="evenodd"/>
<path d="M160.3 65.5l1.3 2h-2.7z" fill-rule="evenodd"/>
<path d="M162.1 104.2l1.4 1.9h-2.7z" fill-rule="evenodd"/>
<path d="M160.8 102.3h2.7l-1.4 1.9z" fill-rule="evenodd"/>
<path d="M160.8 121.6h2.7l-1.4 1.9z" fill-rule="evenodd"/>
<path d="M162.1 123.5l1.4 1.9h-2.7z" fill-rule="evenodd"/>
</g>
<g font-size="6.7">
<text x="7.7" y="17">AUDIO_PowerAmp-Analog</text>
<text x="187.3" y="15.1">Loopback</text>
</g>
<g font-size="4">
<text x="195" y="53.3">Ra</text>
<text x="266.4" y="49.4">A</text>
<text x="195" y="82.2">Rb</text>
<text x="266.4" y="78.3">B</text>
<text x="266.4" y="111.2">C</text>
<text x="195" y="115.1">Rc</text>
<text x="266.4" y="140.1">D</text>
<text x="195" y="144">Rd</text>
</g>
<g font-size="2.1">
<text x="177.6" y="86.7">Adjust</text>
<text x="177.6" y="88.8">of</text>
<text x="181.9" y="88.8">Point</text>
<text x="186.9" y="86.7">the</text>
<text x="189.9" y="88.8">A\B\C\D</text>
<text x="192.4" y="86.7">value</text>
<text x="200.6" y="86.7">of</text>
<text x="200.6" y="88.8">is</text>
<text x="204.9" y="86.7">Ra\Rb\Rc\Rd</text>
<text x="204.9" y="88.8">less</text>
<text x="211.7" y="88.8">than</text>
<text x="218.6" y="88.8">500mV.</text>
<text x="220.6" y="86.7">to</text>
<text x="225" y="86.7">make</text>
<text x="231.8" y="86.7">sure</text>
<text x="238.7" y="86.7">the</text>
<text x="244.3" y="86.7">DC</text>
<text x="248.6" y="86.7">offset</text>
<text x="258" y="86.7">Voltage</text>
<text x="177.6" y="90.9">Set</text>
<text x="177.6" y="93.1">and</text>
<text x="177.6" y="95.2">that</text>
<text x="183.2" y="90.9">the</text>
<text x="183.2" y="93.1">fine</text>
<text x="184.9" y="95.2">algorithms</text>
<text x="188.8" y="90.9">Boost</text>
<text x="190.1" y="93.1">tune</text>
<text x="196.9" y="93.1">the</text>
<text x="196.9" y="90.9">PGA</text>
<text x="199.9" y="95.2">require.</text>
<text x="202.5" y="90.9">register</text>
<text x="202.5" y="93.1">ALC</text>
<text x="208.1" y="93.1">register</text>
<text x="214.5" y="90.9">to</text>
<text x="218.8" y="90.9">0dB</text>
<text x="220" y="93.1">for</text>
<text x="224.4" y="90.9">for</text>
<text x="225.6" y="93.1">adjustment</text>
<text x="229.9" y="90.9">loopback</text>
<text x="240.1" y="93.1">of</text>
<text x="241.9" y="90.9">recording,</text>
<text x="244.4" y="93.1">wave</text>
<text x="251.4" y="93.1">amplitudes</text>
</g>
<g font-size="1.8">
<text x="134.6" y="41.1" transform="rotate(-90 134.6 41.1)">1</text>
<text x="159.8" y="41.1" transform="rotate(-90 159.8 41.1)">2</text>
<text x="117.3" y="47.7">1</text>
<text x="128.8" y="47.7">2</text>
<text x="134.6" y="46.7" transform="rotate(-90 134.6 46.7)">2</text>
<text x="194.6" y="43.9">1</text>
<text x="204" y="43.9">2</text>
<text x="213.8" y="46.8" transform="rotate(-90 213.8 46.8)">1</text>
<text x="237" y="43.9">1</text>
<text x="246.5" y="43.9">2</text>
<text x="69.1" y="51.6">1</text>
<text x="88.2" y="51.6">8</text>
<text x="159.8" y="52.4" transform="rotate(-90 159.8 52.4)">1</text>
<text x="225.4" y="48.8" transform="rotate(-90 225.4 48.8)">1</text>
<text x="256.3" y="48.8" transform="rotate(-90 256.3 48.8)">1</text>
<text x="69.1" y="55.4">2</text>
<text x="69.1" y="59.3">3</text>
<text x="88.2" y="55.4">7</text>
<text x="88.2" y="59.3">6</text>
<text x="213.8" y="56.3" transform="rotate(-90 213.8 56.3)">2</text>
<text x="225.4" y="54.4" transform="rotate(-90 225.4 54.4)">2</text>
<text x="256.3" y="54.4" transform="rotate(-90 256.3 54.4)">2</text>
<text x="69.1" y="63.2">4</text>
<text x="88.2" y="63.2">5</text>
<text x="159.8" y="60.4" transform="rotate(-90 159.8 60.4)">1</text>
<text x="213.8" y="62.3" transform="rotate(-90 213.8 62.3)">1</text>
<text x="225.4" y="62.3" transform="rotate(-90 225.4 62.3)">1</text>
<text x="256.3" y="62.3" transform="rotate(-90 256.3 62.3)">1</text>
<text x="117.3" y="67">1</text>
<text x="128.8" y="67">2</text>
<text x="134.6" y="72" transform="rotate(-90 134.6 72)">1</text>
<text x="159.8" y="71.7" transform="rotate(-90 159.8 71.7)">2</text>
<text x="213.8" y="71.7" transform="rotate(-90 213.8 71.7)">2</text>
<text x="225.4" y="67.8" transform="rotate(-90 225.4 67.8)">2</text>
<text x="256.3" y="67.8" transform="rotate(-90 256.3 67.8)">2</text>
<text x="134.6" y="77.5" transform="rotate(-90 134.6 77.5)">2</text>
<text x="192.6" y="72.8">1</text>
<text x="202.1" y="72.8">2</text>
<text x="248.5" y="72.8">2</text>
<text x="35.2" y="84.5" transform="rotate(-90 35.2 84.5)">1</text>
<text x="35.2" y="93.9" transform="rotate(-90 35.2 93.9)">2</text>
<text x="134.6" y="99" transform="rotate(-90 134.6 99)">1</text>
<text x="161.6" y="99" transform="rotate(-90 161.6 99)">2</text>
<text x="117.3" y="105.6">1</text>
<text x="128.8" y="105.6">2</text>
<text x="134.6" y="104.6" transform="rotate(-90 134.6 104.6)">2</text>
<text x="194.6" y="105.6">1</text>
<text x="204" y="105.6">2</text>
<text x="237" y="105.6">1</text>
<text x="246.5" y="105.6">2</text>
<text x="69.1" y="109.5">1</text>
<text x="69.1" y="113.3">2</text>
<text x="88.2" y="109.5">8</text>
<text x="88.2" y="113.3">7</text>
<text x="161.6" y="110.3" transform="rotate(-90 161.6 110.3)">1</text>
<text x="213.8" y="108.6" transform="rotate(-90 213.8 108.6)">1</text>
<text x="225.4" y="110.6" transform="rotate(-90 225.4 110.6)">1</text>
<text x="256.3" y="108.6" transform="rotate(-90 256.3 108.6)">1</text>
<text x="69.1" y="117.2">3</text>
<text x="88.2" y="117.2">6</text>
<text x="161.6" y="118.3" transform="rotate(-90 161.6 118.3)">1</text>
<text x="213.8" y="118" transform="rotate(-90 213.8 118)">2</text>
<text x="225.4" y="116.1" transform="rotate(-90 225.4 116.1)">2</text>
<text x="256.3" y="114.2" transform="rotate(-90 256.3 114.2)">2</text>
<text x="69.1" y="121.1">4</text>
<text x="88.2" y="121.1">5</text>
<text x="117.3" y="124.9">1</text>
<text x="128.8" y="124.9">2</text>
<text x="213.8" y="124.1" transform="rotate(-90 213.8 124.1)">1</text>
<text x="225.4" y="124.1" transform="rotate(-90 225.4 124.1)">1</text>
<text x="256.3" y="124.1" transform="rotate(-90 256.3 124.1)">1</text>
<text x="134.6" y="129.9" transform="rotate(-90 134.6 129.9)">1</text>
<text x="161.6" y="129.6" transform="rotate(-90 161.6 129.6)">2</text>
<text x="225.4" y="129.6" transform="rotate(-90 225.4 129.6)">2</text>
<text x="256.3" y="129.6" transform="rotate(-90 256.3 129.6)">2</text>
<text x="134.6" y="135.4" transform="rotate(-90 134.6 135.4)">2</text>
<text x="192.6" y="134.5">1</text>
<text x="202.1" y="134.5">2</text>
<text x="213.8" y="133.5" transform="rotate(-90 213.8 133.5)">2</text>
<text x="238.9" y="134.5">1</text>
<text x="248.5" y="134.5">2</text>
</g>
<g font-size="1.8" fill="#004080">
<text x="72.4" y="52.9">EN</text>
<text x="82.5" y="52.9">VO2</text>
<text x="72.4" y="56.7">BYPASS</text>
<text x="82.1" y="56.7">GND</text>
<text x="72.4" y="60.6">IN+</text>
<text x="72.4" y="64.5">IN-</text>
<text x="82.3" y="60.6">VDD</text>
<text x="82.5" y="64.5">VO1</text>
<text x="72.4" y="110.8">EN</text>
<text x="82.5" y="110.8">VO2</text>
<text x="72.4" y="114.7">BYPASS</text>
<text x="72.4" y="118.5">IN+</text>
<text x="82.1" y="114.7">GND</text>
<text x="82.3" y="118.5">VDD</text>
<text x="72.4" y="122.4">IN-</text>
<text x="82.5" y="122.4">VO1</text>
</g>
<g font-size="1.7" fill="#f00">
<text x="243.9" y="10.6" transform="rotate(-90 243.9 10.6)">MICP2</text>
<text x="245.8" y="10.6" transform="rotate(-90 245.8 10.6)">MICN2</text>
<text x="247.7" y="11.1" transform="rotate(-90 247.7 11.1)">MICP1</text>
<text x="249.7" y="11.1" transform="rotate(-90 249.7 11.1)">MICN1</text>
<text x="262.6" y="29.4">SPKL1_P</text>
<text x="32.9" y="35.2">LINEOUT_R</text>
<text x="32.9" y="33.2">LINEOUT_L</text>
<text x="262.6" y="31.3">SPKL1_N</text>
<text x="262.6" y="33.2">SPKR1_P</text>
<text x="262.6" y="35.2">SPKR1_N</text>
<text x="32.9" y="41.9">SPK_MUTE</text>
<text x="143.3" y="46.9">SPEKR_P</text>
<text x="178.1" y="43.1">SPEKR_P</text>
<text x="274.6" y="45">SPKR1_P</text>
<text x="52.6" y="50.8">SPK_MUTE</text>
<text x="5" y="64.1">LINEOUT_R</text>
<text x="23.6" y="62.4">LINEOUT_R</text>
<text x="143.3" y="66.2">SPEKR_N</text>
<text x="25.6" y="77.8">SPK_MUTE</text>
<text x="178.1" y="72.1">SPEKR_N</text>
<text x="272.6" y="72.1">SPKR1_N</text>
<text x="142.3" y="104.8">SPEKL_P</text>
<text x="178.1" y="104.8">SPEKL_P</text>
<text x="270.7" y="104.8">SPKL1_P</text>
<text x="49.7" y="108.7">SPK_MUTE</text>
<text x="6.9" y="122">LINEOUT_L</text>
<text x="25.6" y="120.3">LINEOUT_L</text>
<text x="141.4" y="124.1">SPEKL_N</text>
<text x="178.1" y="133.8">SPEKL_N</text>
<text x="272.6" y="133.8">SPKL1_N</text>
<text x="72.8" y="158.7">SPEKR_N</text>
<text x="73.2" y="156.7">SPEKL_N</text>
<text x="71.5" y="162.6">SPEKL_P</text>
<text x="71.5" y="164.5">SPEKR_P</text>
</g>
<g font-size="1.7" fill="#000080">
<text x="137.1" y="40.1">C7303</text>
<text x="71.5" y="47.9">U15</text>
<text x="119.7" y="44">FB7300</text>
<text x="119.7" y="46">600R-100M</text>
<text x="137.1" y="42.1">102</text>
<text x="162.1" y="44">ED7300</text>
<text x="162.1" y="46">ESD9N12BA</text>
<text x="189.2" y="42.1">R7300</text>
<text x="189.2" y="44">1.8K/1%</text>
<text x="227.8" y="47.9">C7304</text>
<text x="231.6" y="42.1">R7302</text>
<text x="231.6" y="44">3.3K/1%</text>
<text x="258.7" y="47.9">C7305</text>
<text x="71.5" y="49.8">TT8642</text>
<text x="216.2" y="49.8">R7303</text>
<text x="216.2" y="51.7">390R/1%</text>
<text x="227.8" y="49.8">223</text>
<text x="258.7" y="49.8">222</text>
<text x="36.7" y="59.5">R111</text>
<text x="46.3" y="59.5">1K</text>
<text x="52.2" y="55.6">C103</text>
<text x="52.2" y="59.5">C105</text>
<text x="59.9" y="55.6">105</text>
<text x="59.9" y="59.5">104</text>
<text x="36.7" y="63.3">R112</text>
<text x="46.3" y="63.3">1K</text>
<text x="52.2" y="63.3">C106</text>
<text x="59.9" y="63.3">104</text>
<text x="119.7" y="63.3">FB7301</text>
<text x="119.7" y="65.3">600R-100M</text>
<text x="162.1" y="63.3">ED7301</text>
<text x="162.1" y="65.3">ESD5451N</text>
<text x="216.2" y="65.3">R7306</text>
<text x="227.8" y="61.4">C7307</text>
<text x="227.8" y="63.3">223</text>
<text x="258.7" y="61.4">C7308</text>
<text x="258.7" y="63.3">222</text>
<text x="96.5" y="67.2">C107</text>
<text x="96.5" y="69.1">106/10V</text>
<text x="137.1" y="71">C7309</text>
<text x="187.3" y="71">R7307</text>
<text x="216.2" y="67.2">390R/1%</text>
<text x="233.6" y="71">R7308</text>
<text x="137.1" y="73">102</text>
<text x="187.3" y="73">1.8K/1%</text>
<text x="232.7" y="73">3.3K/1%1</text>
<text x="37.7" y="87.5">R9802</text>
<text x="37.7" y="89.4">10K</text>
<text x="119.7" y="102">FB7302</text>
<text x="137.1" y="98.1">C7313</text>
<text x="137.1" y="100">102</text>
<text x="164.1" y="102">ED7302</text>
<text x="71.5" y="105.8">U16</text>
<text x="71.5" y="107.7">TT8642</text>
<text x="119.7" y="103.9">600R-100M</text>
<text x="164.1" y="103.9">ESD9N12BA</text>
<text x="189.2" y="103.9">R7311</text>
<text x="189.2" y="105.8">1.8K/1%</text>
<text x="231.6" y="103.9">R7309</text>
<text x="231.6" y="105.8">3.3K/1%</text>
<text x="258.7" y="107.7">C7315</text>
<text x="52.2" y="113.6">C110</text>
<text x="59.9" y="113.6">105</text>
<text x="216.2" y="111.6">R7312</text>
<text x="216.2" y="113.6">390R/1%</text>
<text x="227.8" y="109.7">C7314</text>
<text x="227.8" y="111.6">223</text>
<text x="258.7" y="109.7">222</text>
<text x="36.7" y="117.4">R113</text>
<text x="46.3" y="117.4">1K</text>
<text x="52.2" y="117.4">C9635</text>
<text x="59.9" y="117.4">104</text>
<text x="36.7" y="121.3">R114</text>
<text x="46.3" y="121.3">1K</text>
<text x="52.2" y="121.3">C9636</text>
<text x="59.9" y="121.3">104</text>
<text x="98.5" y="125.1">C115</text>
<text x="119.7" y="121.3">FB7303</text>
<text x="119.7" y="123.2">600R-100M</text>
<text x="164.1" y="121.3">ED7303</text>
<text x="164.1" y="123.2">ESD5451N</text>
<text x="227.8" y="123.2">C7317</text>
<text x="227.8" y="125.1">223</text>
<text x="258.7" y="123.2">C7318</text>
<text x="258.7" y="125.1">222</text>
<text x="98.5" y="127">106/10V</text>
<text x="137.1" y="129">C7319</text>
<text x="137.1" y="130.9">102</text>
<text x="216.2" y="127">R7314</text>
<text x="216.2" y="129">390R/1%</text>
<text x="187.3" y="132.9">R7315</text>
<text x="187.3" y="134.7">1.8K/1%</text>
<text x="233.6" y="132.9">R7316</text>
<text x="233.6" y="134.7">3.3K/1%</text>
</g>
<g font-size="1.7">
<text x="137.1" y="47.9">C0402</text>
<text x="137.1" y="44">X5R</text>
<text x="137.1" y="46">50V</text>
<text x="162.1" y="47.9">ESD0402</text>
<text x="206.6" y="42.1">R0402</text>
<text x="206.6" y="44">1%</text>
<text x="249" y="42.1">R0402</text>
<text x="249" y="44">1%</text>
<text x="119.7" y="49.8">L0603</text>
<text x="119.7" y="51.7">500mA</text>
<text x="119.7" y="53.7">25%</text>
<text x="216.2" y="53.7">R0402</text>
<text x="227.8" y="51.7">X5R</text>
<text x="227.8" y="53.7">25V</text>
<text x="258.7" y="51.7">X5R</text>
<text x="258.7" y="53.7">50V</text>
<text x="59.9" y="57.5">C0402</text>
<text x="216.2" y="55.6">1%</text>
<text x="227.8" y="55.6">C0402</text>
<text x="258.7" y="55.6">C0402</text>
<text x="46.3" y="65.3">R0402</text>
<text x="46.3" y="61.4">R0402</text>
<text x="59.9" y="65.3">C0402</text>
<text x="59.9" y="61.4">C0402</text>
<text x="98.5" y="60.2">VCC5V0_SYS</text>
<text x="227.8" y="65.3">X5R</text>
<text x="258.7" y="65.3">X5R</text>
<text x="71.5" y="67.2">MSOP8</text>
<text x="96.5" y="71">C0603</text>
<text x="119.7" y="69.1">L0603</text>
<text x="119.7" y="71">500mA</text>
<text x="162.1" y="67.2">ESD0402</text>
<text x="204.6" y="71">R0402</text>
<text x="216.2" y="69.1">R0402</text>
<text x="216.2" y="71">1%</text>
<text x="227.8" y="69.1">C0402</text>
<text x="227.8" y="67.2">25V</text>
<text x="251" y="71">R0402</text>
<text x="258.7" y="69.1">C0402</text>
<text x="258.7" y="67.2">50V</text>
<text x="119.7" y="73">25%</text>
<text x="137.1" y="74.9">X5R</text>
<text x="137.1" y="76.8">50V</text>
<text x="204.6" y="73">1%</text>
<text x="251" y="73">1%</text>
<text x="137.1" y="78.8">C0402</text>
<text x="37.7" y="93.2">R0402</text>
<text x="37.7" y="91.3">5%</text>
<text x="137.1" y="102">X5R</text>
<text x="119.7" y="107.7">L0603</text>
<text x="137.1" y="105.8">C0402</text>
<text x="137.1" y="103.9">50V</text>
<text x="164.1" y="105.8">ESD0402</text>
<text x="206.6" y="103.9">R0402</text>
<text x="206.6" y="105.8">1%</text>
<text x="249" y="103.9">R0402</text>
<text x="249" y="105.8">1%</text>
<text x="119.7" y="109.7">500mA</text>
<text x="119.7" y="111.6">25%</text>
<text x="227.8" y="113.6">X5R</text>
<text x="258.7" y="111.6">X5R</text>
<text x="258.7" y="113.6">50V</text>
<text x="46.3" y="119.3">R0402</text>
<text x="59.9" y="115.4">C0402</text>
<text x="59.9" y="119.3">C0402</text>
<text x="100.4" y="118.1">VCC5V0_SYS</text>
<text x="216.2" y="115.4">R0402</text>
<text x="216.2" y="117.4">1%</text>
<text x="227.8" y="117.4">C0402</text>
<text x="227.8" y="115.4">25V</text>
<text x="258.7" y="115.4">C0402</text>
<text x="46.3" y="123.2">R0402</text>
<text x="59.9" y="123.2">C0402</text>
<text x="71.5" y="125.1">MSOP8</text>
<text x="164.1" y="125.1">ESD0402</text>
<text x="98.5" y="129">C0603</text>
<text x="119.7" y="127">L0603</text>
<text x="119.7" y="129">500mA</text>
<text x="119.7" y="130.9">25%</text>
<text x="216.2" y="130.9">R0402</text>
<text x="227.8" y="130.9">C0402</text>
<text x="227.8" y="127">X5R</text>
<text x="227.8" y="129">25V</text>
<text x="258.7" y="130.9">C0402</text>
<text x="258.7" y="127">X5R</text>
<text x="258.7" y="129">50V</text>
<text x="137.1" y="136.7">C0402</text>
<text x="137.1" y="132.9">X5R</text>
<text x="137.1" y="134.7">50V</text>
<text x="204.6" y="132.9">R0402</text>
<text x="204.6" y="134.7">1%</text>
<text x="216.2" y="132.9">1%</text>
<text x="251" y="132.9">R0402</text>
<text x="251" y="134.7">1%</text>
</g>
<g font-size="1.4">
<text x="30.9" y="1.5">5</text>
<text x="88.8" y="1.5">4</text>
<text x="146.7" y="1.5">3</text>
<text x="204.6" y="1.5">2</text>
<text x="262.6" y="1.5">1</text>
<text x=".5" y="26">D</text>
<text x="292" y="26">D</text>
<text x=".5" y="71.8">C</text>
<text x="292" y="71.8">C</text>
<text x=".5" y="117.7">B</text>
<text x="292" y="117.7">B</text>
<text x=".5" y="163.5">A</text>
<text x="292" y="163.5">A</text>
<text x="30.9" y="186.8">5</text>
<text x="88.8" y="186.8">4</text>
<text x="146.7" y="186.8">3</text>
<text x="204.6" y="186.8">2</text>
<text x="262.6" y="186.8">1</text>
</g>
</svg>
